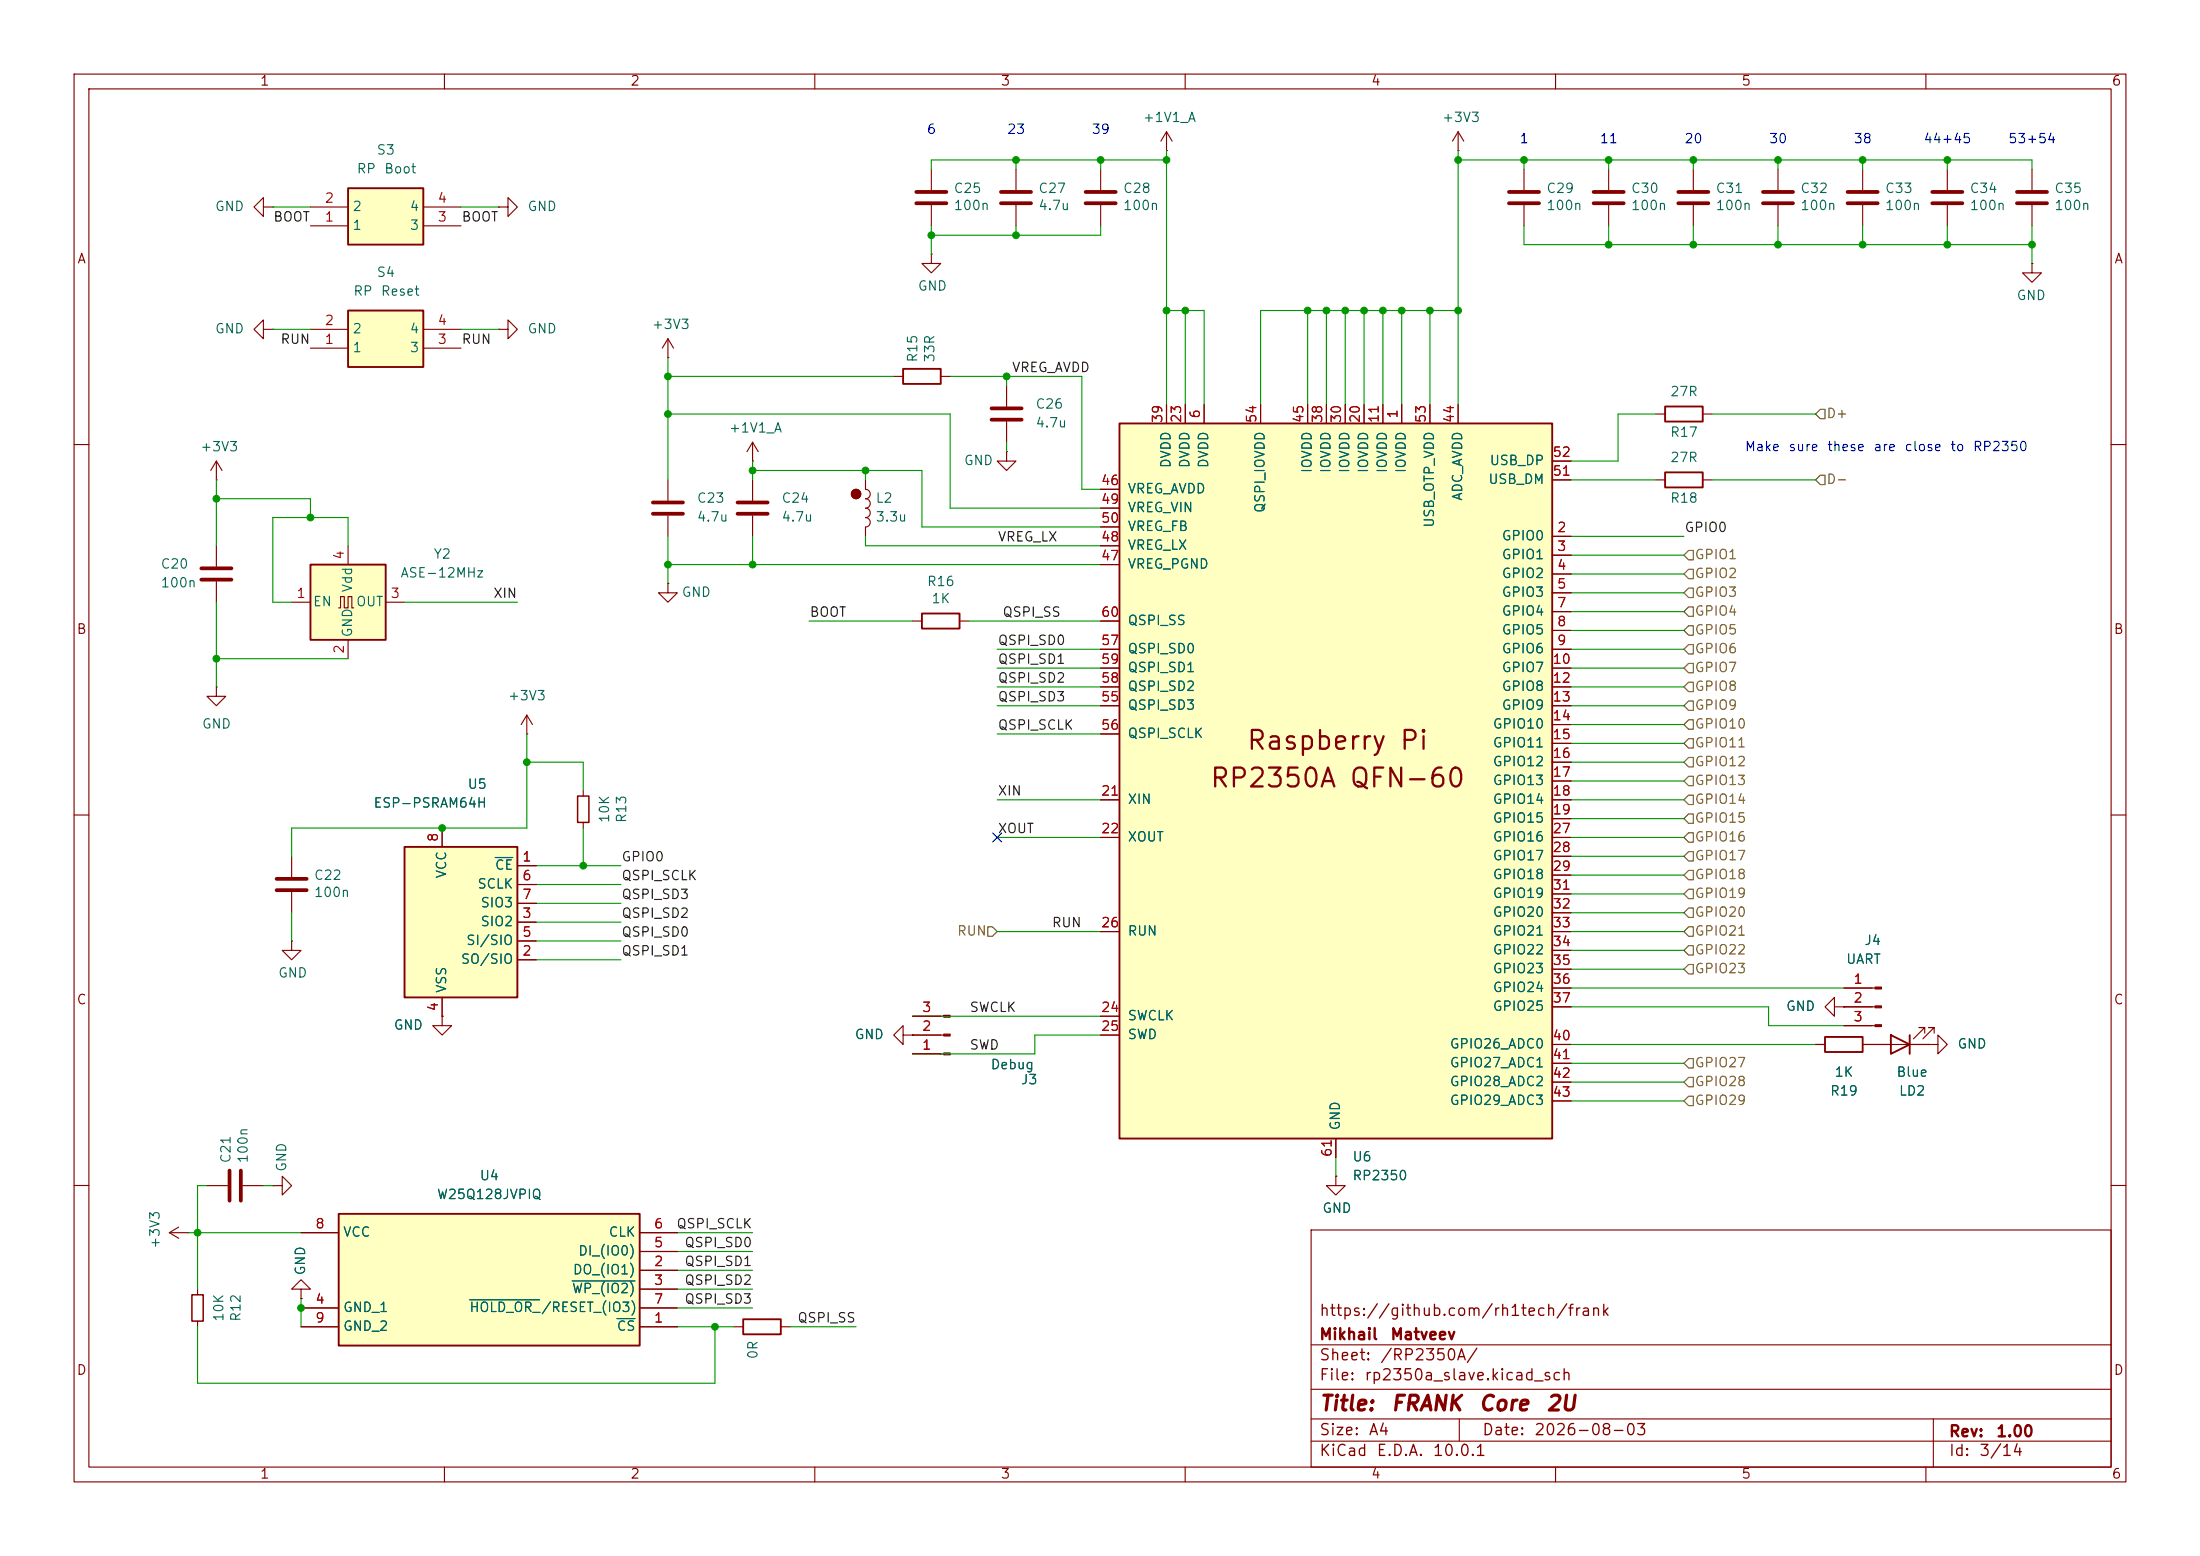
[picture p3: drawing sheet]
<svg xmlns="http://www.w3.org/2000/svg" width="297mm" height="210mm" viewBox="0 0 297 210" stroke-linecap="round" stroke-linejoin="round" font-family="sans-serif">
<g fill="none" stroke="#840000" stroke-width=".15">
<path d="M10 10h277v190h-277zM12 12h273v186h-273zM60 10v2M110 10v2M160 10v2M210 10v2M260 10v2M10 60h2M285 60h2M10 110h2M285 110h2M10 160h2"/>
<path d="M177 166h108v32h-108zM285 160h2M60 198v2M110 198v2M160 198v2M177 194.5h108M177 191.5h108M177 187.5h108M177 181.5h108M197 191.5v3M210 198v2M260 198v2"/>
<path d="M261 191.5v6.5"/>
</g>
<circle cx="115.6" cy="66.7" r=".63" fill="#840000" stroke="#840000" stroke-width=".14"/>
<path d="M151.1 57.2h58.4v96.5h-58.4z" fill="#ffffc2"/>
<path d="M151.1 57.2h58.4v96.5h-58.4z" fill="none" stroke="#840000" stroke-width=".25"/>
<g fill="none" stroke="#840000" stroke-width=".15">
<path d="M157.5 54.6v2.6M160 54.6v2.6M162.6 54.6v2.6M170.2 54.6v2.6M176.5 54.6v2.6M179.1 54.6v2.6M181.6 54.6v2.6M184.1 54.6v2.6M186.7 54.6v2.6M189.2 54.6v2.6M193 54.6v2.6M196.8 54.6v2.6"/>
<path d="M135.9 61v1.2h1.3l-1.3 1.3-1.3-1.3h1.3M135.9 61h.1M148.6 66h2.5M148.6 76.2h2.5M148.6 73.7h2.5M148.6 68.6h2.5M148.6 71.1h2.5M209.5 72.4h2.6M209.5 74.9h2.6M209.5 77.5h2.6M209.5 64.8h2.6M209.5 62.2h2.6"/>
<path d="M148.6 87.6h2.5M148.6 90.2h2.5M148.6 92.7h2.5M148.6 95.3h2.5M148.6 99.1h2.5M148.6 83.8h2.5M209.5 80h2.6M209.5 82.6h2.6M209.5 85.1h2.6M209.5 87.6h2.6M209.5 90.2h2.6M209.5 92.7h2.6"/>
<path d="M209.5 95.3h2.6M209.5 97.8h2.6M148.6 108h2.5M148.6 113h2.5M209.5 100.3h2.6M209.5 102.9h2.6M209.5 105.4h2.6M209.5 108h2.6M209.5 110.5h2.6M209.5 113h2.6M209.5 115.6h2.6M209.5 118.1h2.6"/>
<path d="M148.6 137.2h2.5M148.6 139.7h2.5M148.6 125.7h2.5M209.5 125.7h2.6M209.5 120.7h2.6M209.5 123.2h2.6M209.5 128.3h2.6M209.5 130.8h2.6M209.5 133.4h2.6M209.5 135.9h2.6M180.3 153.7v2.5M209.5 141h2.6"/>
<path d="M209.5 143.5h2.6M209.5 146.1h2.6M209.5 148.6h2.6"/>
</g>
<path d="M47 41.9h10.1v7.6h-10.1z" fill="#ffffc2"/>
<path d="M47 41.9h10.1v7.6h-10.1z" fill="none" stroke="#840000" stroke-width=".25"/>
<path d="M41.9 47h5.1M41.9 44.5h5.1M57.1 47h5.1M57.1 44.5h5.1" fill="none" stroke="#840000" stroke-width=".15"/>
<path d="M47 25.4h10.1v7.6h-10.1z" fill="#ffffc2"/>
<path d="M47 25.4h10.1v7.6h-10.1zM121.9 49.8h5.1v2h-5.1zM246.4 140h5.1v2h-5.1zM255.3 139.7l2.5 1.3-2.5 1.2zM257.8 139.7v2.5" fill="none" stroke="#840000" stroke-width=".25"/>
<g fill="none" stroke="#840000" stroke-width=".15">
<path d="M157.5 17.8l-.8 1.3M157.5 17.8l.7 1.3M157.5 17.8v2.5M35.6 27.9v-1.2l-1.3 1.2 1.3 1.3v-1.3h1.2M36.8 27.9h.1M41.9 30.5h5.1M41.9 27.9h5.1M57.1 30.5h5.1M57.1 27.9h5.1M67.3 27.9h1.3v-1.2l1.2 1.2-1.2 1.3v-1.3M67.3 27.9h.1M125.7 34.3v1.3h1.3l-1.3 1.2-1.2-1.2h1.2"/>
<path d="M125.7 34.3h.1M125.7 22.9v2.8M125.7 27.7v2.8M137.2 22.9v2.8M137.2 27.7v2.8M148.6 22.9v2.8M148.6 27.7v2.8M157.5 20.3h.1M217.2 22.9v2.8M217.2 27.7v2.8M228.6 22.9v2.8M228.6 27.7v2.8"/>
<path d="M240 22.9v2.8M240 27.7v2.8M251.5 22.9v2.8M251.5 27.7v2.8M262.9 22.9v2.8M262.9 27.7v2.8M274.3 35.6v1.2h-1.3l1.3 1.3 1.3-1.3h-1.3M274.3 35.6h.1M274.3 22.9v2.8M274.3 27.7v2.8M67.3 44.5h1.3v-1.3l1.2 1.3-1.2 1.2v-1.2M67.3 44.5h.1"/>
<path d="M90.2 48.3h.1M90.2 45.7l-.8 1.3M90.2 45.7l.7 1.3M90.2 45.7v2.6M120.6 50.8h1.3M127 50.8h1.3M29.2 64.8h.1M29.2 62.2v2.6M29.2 73.7v2.8M29.2 78.5v2.8M29.2 62.2l-.8 1.3M29.2 62.2l.8 1.3"/>
<path d="M29.2 92.7v1.3h1.3l-1.3 1.3-1.3-1.3h1.3M29.2 92.7h.1M71.1 99.1h.1M71.1 96.5l-.7 1.3M71.1 96.5l.8 1.3M71.1 96.5v2.6M121.9 139.7v-1.3l-1.3 1.3 1.3 1.3v-1.3h1.3M123.2 139.7h.1M123.2 139.7h4.2M123.2 137.2h4.2M247.6 135.9v1.3l-1.2-1.3 1.2-1.3v1.3h1.3M248.9 135.9h.1"/>
<path d="M248.9 133.4h4.2M248.9 135.9h4.2M248.9 138.4h4.2M259.8 139.4v-.7h-.7h.7l-1.5 1.5M261.1 139.4v-.7h-.8h.8l-1.5 1.5M123.2 142.2h4.2M245.1 141h1.3M251.5 141h8.8M260.3 141h1.3v-1.3l1.3 1.3-1.3 1.2v-1.2M260.3 141h.1M27.9 160h2.8M32.8 160h2.8"/>
<path d="M36.8 160h1.3v-1.2l1.3 1.2-1.3 1.3v-1.3M36.8 160h.1"/>
</g>
<g fill="none" stroke="#840000" stroke-width=".51">
<path d="M123.7 25.9h4.1M123.7 27.4h4.1M135.1 25.9h4.1M135.1 27.4h4.1M146.6 25.9h4M146.6 27.4h4M215.1 25.9h4.1M215.1 27.4h4.1M226.6 25.9h4M226.6 27.4h4M238 25.9h4.1M238 27.4h4.1"/>
<path d="M249.4 25.9h4.1M249.4 27.4h4.1M260.9 25.9h4M260.9 27.4h4M272.3 25.9h4.1M272.3 27.4h4.1M27.2 76.7h4M27.2 78.2h4M31 158v4.1M32.5 158v4.1"/>
</g>
<g fill="#840000" stroke="#840000" stroke-width=".15">
<path d="M253.1 133.2h.9v.3h-.9z"/>
<path d="M253.1 135.8h.9v.2h-.9z"/>
<path d="M253.1 138.3h.9v.3h-.9z"/>
<path d="M127.4 142.1h.9v.3h-.9z"/>
<path d="M127.4 139.6h.9v.2h-.9z"/>
<path d="M127.4 137h.9v.3h-.9z"/>
</g>
<path d="M41.9 76.2h10.2v10.2h-10.2z" fill="#ffffc2"/>
<path d="M41.9 76.2h10.2v10.2h-10.2z" fill="none" stroke="#840000" stroke-width=".25"/>
<path d="M47 73.7v2.5M39.4 81.3h2.5M45.7 82h.3v-1.5h.5v1.5h.5v-1.5h.5v1.5h.3M47 86.4v2.5M52.1 81.3h2.5M78.7 106.7v.7M78.7 111v.8M180.3 158.8v1.2h1.3l-1.3 1.3-1.2-1.3h1.2M180.3 158.8h.1" fill="none" stroke="#840000" stroke-width=".15"/>
<path d="M78 107.4h1.5v3.6h-1.5z" fill="none" stroke="#840000" stroke-width=".2"/>
<path d="M54.6 114.3h15.2v20.3h-15.2z" fill="#ffffc2"/>
<path d="M224.8 54.9h5.1v2h-5.1zM224.8 63.8h5.1v2h-5.1zM54.6 114.3h15.2v20.3h-15.2zM100.3 178.1h5.1v2h-5.1z" fill="none" stroke="#840000" stroke-width=".25"/>
<g fill="none" stroke="#840000" stroke-width=".15">
<path d="M196.8 17.8l-.7 1.3M196.8 17.8l.8 1.3M196.8 17.8v2.5M196.8 20.3h.1M205.7 22.9v2.8M205.7 27.7v2.8M101.6 59.7l-.8 1.3M101.6 59.7l.8 1.3M101.6 59.7v2.5M223.5 55.9h1.3M229.9 55.9h1.2M90.2 64.8v2.8"/>
<path d="M90.2 69.6v2.8M101.6 62.2h.1M223.5 64.8h1.3M229.9 64.8h1.2M39.4 115.6v2.8M59.7 111.8v2.5M69.8 116.8h2.6M69.8 119.4h2.6M39.4 127v1.3h1.2l-1.2 1.2-1.3-1.2h1.3M39.4 127h.1M39.4 120.4v2.8M59.7 134.6v2.6"/>
<path d="M69.8 129.5h2.6M69.8 124.5h2.6M69.8 127h2.6M69.8 121.9h2.6M22.9 166.4l1.2 .7M22.9 166.4h2.5M24.1 165.6l-1.2 .8M25.4 166.4h.1M26.7 174v.8M26.7 178.3v.8M99.1 179.1h1.2M105.4 179.1h1.3"/>
</g>
<path d="M66.8 115.7h2.4" fill="none" stroke="#006464" stroke-width=".15"/>
<path d="M203.7 25.9h4.1M203.7 27.4h4.1M88.1 67.8h4.1M88.1 69.3h4.1M37.3 118.6h4.1M37.3 120.1h4.1" fill="none" stroke="#840000" stroke-width=".51"/>
<path d="M25.9 174.8h1.5v3.5h-1.5z" fill="none" stroke="#840000" stroke-width=".2"/>
<path d="M45.7 163.8h40.7v17.8h-40.7z" fill="#ffffc2"/>
<path d="M124.5 82.8h5v2h-5zM45.7 163.8h40.7v17.8h-40.7z" fill="none" stroke="#840000" stroke-width=".25"/>
<g fill="none" stroke="#840000" stroke-width=".15">
<path d="M35.6 44.5v-1.3l-1.3 1.3 1.3 1.2v-1.2h1.2M36.8 44.5h.1M135.9 52.1v2.8M135.9 56.9v2.8M157.5 54.6v2.6M160 54.6v2.6M162.6 54.6v2.6M170.2 54.6v2.6M176.5 54.6v2.6M179.1 54.6v2.6M181.6 54.6v2.6M184.1 54.6v2.6"/>
<path d="M186.7 54.6v2.6M189.2 54.6v2.6M193 54.6v2.6M196.8 54.6v2.6M90.2 78.7v1.3h-1.3l1.3 1.3 1.2-1.3h-1.2M90.2 78.7h.1M101.6 64.8v2.8M101.6 69.6v2.8M116.8 64.8v1.2a.64 .64 0 0 1 .7 .7 .64 .64 0 0 1-.7 .6M116.8 67.3a.64 .64 0 0 1 .7 .6 .64 .64 0 0 1-.7 .7 .64 .64 0 0 1 .7 .6 .64 .64 0 0 1-.7 .7 .64 .64 0 0 1 .7 .6 .64 .64 0 0 1-.7 .6M116.8 71.1v1.3M148.6 66h2.5"/>
<path d="M148.6 76.2h2.5M148.6 73.7h2.5M148.6 68.6h2.5M148.6 71.1h2.5M209.5 72.4h2.6M209.5 74.9h2.6M209.5 77.5h2.6M209.5 64.8h2.6M209.5 62.2h2.6M123.2 83.8h1.3M129.5 83.8h1.3M148.6 83.8h2.5"/>
<path d="M148.6 87.6h2.5M148.6 90.2h2.5M148.6 92.7h2.5M148.6 95.3h2.5M148.6 99.1h2.5M209.5 80h2.6M209.5 82.6h2.6M209.5 85.1h2.6M209.5 87.6h2.6M209.5 90.2h2.6M209.5 92.7h2.6M209.5 95.3h2.6"/>
<path d="M209.5 97.8h2.6M59.7 111.8v2.5M69.8 116.8h2.6M69.8 119.4h2.6M148.6 108h2.5M148.6 113h2.5M209.5 100.3h2.6M209.5 102.9h2.6M209.5 105.4h2.6M209.5 108h2.6M209.5 110.5h2.6M209.5 113h2.6"/>
<path d="M209.5 115.6h2.6M209.5 118.1h2.6M59.7 137.2v1.2h1.3l-1.3 1.3-1.3-1.3h1.3M59.7 137.2h.1M59.7 134.6v2.6M69.8 129.5h2.6M69.8 124.5h2.6M69.8 127h2.6M69.8 121.9h2.6M123.2 139.7h.1M123.2 137.2h3.8M123.2 139.7h3.8"/>
<path d="M148.6 137.2h2.5M148.6 139.7h2.5M148.6 125.7h2.5M209.5 133.4h2.6M209.5 135.9h2.6M209.5 125.7h2.6M209.5 120.7h2.6M209.5 123.2h2.6M209.5 128.3h2.6M209.5 130.8h2.6M248.9 135.9h.1M248.9 133.4h3.8"/>
<path d="M248.9 135.9h3.8M248.9 138.4h3.8M123.2 142.2h3.8M180.3 158.8h.1M180.3 153.7v2.5M209.5 141h2.6M209.5 143.5h2.6M209.5 146.1h2.6M209.5 148.6h2.6M245.1 141h1.3M251.5 141h3.8M257.8 141h2.5"/>
<path d="M260.3 141h.1M40.6 174h1.3l-1.3-1.3-1.2 1.3h1.2v1.3M40.6 175.3h.1M40.6 179.1h5.1M40.6 176.5h5.1M40.6 166.4h5.1M86.4 179.1h5M86.4 171.5h5M86.4 174h5M86.4 176.5h5M86.4 168.9h5M86.4 166.4h5"/>
<circle cx="115.6" cy="66.7" r=".63"/>
</g>
<path d="M66.8 115.7h2.4M63.4 175.4h9.4M77.2 172.9h8.5M83.3 178h2.4" fill="none" stroke="#006464" stroke-width=".15"/>
<path d="M133.9 55.1h4M133.9 56.6h4M99.6 67.8h4M99.6 69.3h4" fill="none" stroke="#840000" stroke-width=".51"/>
<g fill="none" stroke="#725600" stroke-width=".15">
<path d="M245.7 55.2h.7v1.3h-.7l-.6-.6zM227.3 77.5l.7-.7h.6v1.3h-.6zM228 74.3h.6v1.3h-.6l-.7-.7zM228 79.4h.6v1.2h-.6l-.7-.6zM245.7 64.1h.7v1.3h-.7l-.6-.6zM227.3 85.1l.7-.6h.6v1.2h-.6zM227.3 95.3l.7-.7h.6v1.3h-.6zM228 87h.6v1.3h-.6l-.7-.7zM228 81.9h.6v1.3h-.6l-.7-.6zM228 92.1h.6v1.2h-.6l-.7-.6zM228 89.5h.6v1.3h-.6l-.7-.6zM228 97.2h.6v1.2h-.6l-.7-.6z"/>
<path d="M227.3 113l.7-.6h.6v1.3h-.6zM227.3 108l.7-.7h.6v1.3h-.6zM227.3 100.3l.7-.6h.6v1.3h-.6zM228 114.9h.6v1.3h-.6l-.7-.6zM228 109.9h.6v1.2h-.6l-.7-.6zM228 117.5h.6v1.2h-.6l-.7-.6zM228 104.8h.6v1.2h-.6l-.7-.6zM228 102.2h.6v1.3h-.6l-.7-.6zM133.3 125.1h.7l.6 .6-.6 .7h-.7zM227.3 123.2l.7-.6h.6v1.2h-.6zM228 120h.6v1.3h-.6l-.7-.6zM228 125.1h.6v1.3h-.6l-.7-.7z"/>
<path d="M228 127.6h.6v1.3h-.6l-.7-.6zM228 130.2h.6v1.2h-.6l-.7-.6zM227.3 146.1l.7-.7h.6v1.3h-.6zM227.3 143.5l.7-.6h.6v1.2h-.6zM228 148h.6v1.2h-.6l-.7-.6z"/>
</g>
<g fill="none" stroke="#009600" stroke-width=".15">
<path d="M36.8 27.9h5.1M62.2 27.9h5.1M125.7 30.5v3.8M137.2 21.6v1.3M137.2 30.5v1.3M148.6 21.6v1.3M148.6 30.5v1.3h-22.9M157.5 21.6h-31.8v1.3M157.5 20.3v34.3M196.8 21.6h77.5v1.3M196.8 20.3v34.3M205.7 30.5v2.5h68.6"/>
<path d="M205.7 21.6v1.3M217.2 21.6v1.3M217.2 30.5v2.5M228.6 21.6v1.3M228.6 30.5v2.5M240 21.6v1.3M240 30.5v2.5M251.5 21.6v1.3M251.5 30.5v2.5M262.9 21.6v1.3M262.9 30.5v2.5M274.3 30.5v5.1"/>
<path d="M36.8 44.5h5.1M62.2 44.5h5.1M90.2 55.9h38.1v12.7h20.3M90.2 50.8h30.4M90.2 48.3v16.5M128.3 50.8h17.7v15.2h2.6M135.9 50.8v1.3M135.9 59.7v1.3M157.5 41.9h5.1v12.7M160 41.9v12.7M176.5 41.9v12.7M179.1 41.9v12.7"/>
<path d="M181.6 41.9v12.7M184.1 41.9v12.7M186.7 41.9v12.7M189.2 41.9v12.7M193 41.9v12.7M196.8 41.9h-26.6v12.7M223.5 55.9h-5.1v6.3h-6.3M231.1 55.9h14M29.2 64.8v8.9M29.2 67.3h12.7v2.6M47 73.7v-3.8h-10.2v11.4h2.6M90.2 72.4v6.3"/>
<path d="M90.2 76.2h58.4M101.6 62.2v2.6M101.6 72.4v3.8M101.6 63.5h22.9v7.6h24.1M116.8 63.5v1.3M116.8 72.4v1.3h31.8M212.1 64.8h11.4M212.1 77.5h15.2M212.1 74.9h15.2M212.1 72.4h15.2M231.1 64.8h14M29.2 81.3v11.4"/>
<path d="M29.2 88.9h17.8M54.6 81.3h15.2M71.1 99.1v12.7h-31.7v3.8M109.2 83.8h14M130.8 83.8h17.8M134.6 95.3h14M134.6 90.2h14M134.6 92.7h14M134.6 87.6h14M134.6 99.1h14M212.1 97.8h15.2M212.1 95.3h15.2"/>
<path d="M212.1 90.2h15.2M212.1 92.7h15.2M212.1 85.1h15.2M212.1 87.6h15.2M212.1 82.6h15.2M212.1 80h15.2M71.1 102.9h7.6v3.8M72.4 116.8h11.4M72.4 119.4h11.4M78.7 111.8v5M134.6 108h14M134.6 113h14"/>
<path d="M212.1 100.3h15.2M212.1 105.4h15.2M212.1 108h15.2M212.1 102.9h15.2M212.1 110.5h15.2M212.1 113h15.2M212.1 115.6h15.2M212.1 118.1h15.2M39.4 123.2v3.8M72.4 121.9h11.4M72.4 124.5h11.4M72.4 129.5h11.4"/>
<path d="M72.4 127h11.4M123.2 137.2h25.4M134.6 125.7h14M148.6 139.7h-8.9v2.5h-16.5M212.1 135.9h26.7v2.5h10.1M212.1 123.2h15.2M212.1 120.7h15.2M212.1 125.7h15.2M212.1 128.3h15.2M212.1 133.4h36.8M212.1 130.8h15.2M180.3 156.2v2.6"/>
<path d="M212.1 141h33M212.1 146.1h15.2M212.1 148.6h15.2M212.1 143.5h15.2M25.4 166.4h15.2M26.7 179.1v7.6h69.8v-7.6M27.9 160h-1.2v14M35.6 160h1.2M40.6 175.3v3.8M91.4 179.1h7.7M91.4 166.4h10.2M91.4 168.9h10.2"/>
<path d="M91.4 174h10.2M91.4 176.5h10.2M91.4 171.5h10.2M106.7 179.1h8.9"/>
</g>
<path d="M134 112.4l1.2 1.2M135.2 112.4l-1.2 1.2" fill="none" stroke="#000084" stroke-width=".15"/>
<g fill="#009600" stroke="#009600" stroke-width=".14">
<circle cx="251.5" cy="21.6" r=".46"/>
<circle cx="262.9" cy="21.6" r=".46"/>
<circle cx="240" cy="21.6" r=".46"/>
<circle cx="240" cy="33" r=".46"/>
<circle cx="262.9" cy="33" r=".46"/>
<circle cx="251.5" cy="33" r=".46"/>
<circle cx="274.3" cy="33" r=".46"/>
<circle cx="181.6" cy="41.9" r=".46"/>
<circle cx="176.5" cy="41.9" r=".46"/>
<circle cx="184.1" cy="41.9" r=".46"/>
<circle cx="186.7" cy="41.9" r=".46"/>
<circle cx="179.1" cy="41.9" r=".46"/>
<circle cx="196.8" cy="41.9" r=".46"/>
<circle cx="189.2" cy="41.9" r=".46"/>
<circle cx="193" cy="41.9" r=".46"/>
<circle cx="196.8" cy="21.6" r=".46"/>
<circle cx="217.2" cy="21.6" r=".46"/>
<circle cx="205.7" cy="21.6" r=".46"/>
<circle cx="228.6" cy="21.6" r=".46"/>
<circle cx="217.2" cy="33" r=".46"/>
<circle cx="228.6" cy="33" r=".46"/>
<circle cx="148.6" cy="21.6" r=".46"/>
<circle cx="137.2" cy="21.6" r=".46"/>
<circle cx="160" cy="41.9" r=".46"/>
<circle cx="135.9" cy="50.8" r=".46"/>
<circle cx="90.2" cy="50.8" r=".46"/>
<circle cx="90.2" cy="55.9" r=".46"/>
<circle cx="137.2" cy="31.8" r=".46"/>
<circle cx="125.7" cy="31.8" r=".46"/>
<circle cx="157.5" cy="41.9" r=".46"/>
<circle cx="157.5" cy="21.6" r=".46"/>
<circle cx="71.1" cy="102.9" r=".46"/>
<circle cx="29.2" cy="88.9" r=".46"/>
<circle cx="78.7" cy="116.8" r=".46"/>
<circle cx="59.7" cy="111.8" r=".46"/>
<circle cx="101.6" cy="63.5" r=".46"/>
<circle cx="101.6" cy="76.2" r=".46"/>
<circle cx="116.8" cy="63.5" r=".46"/>
<circle cx="90.2" cy="76.2" r=".46"/>
<circle cx="40.6" cy="176.5" r=".46"/>
<circle cx="96.5" cy="179.1" r=".46"/>
<circle cx="26.7" cy="166.4" r=".46"/>
<circle cx="41.9" cy="69.9" r=".46"/>
<circle cx="29.2" cy="67.3" r=".46"/>
</g>
<g font-size="2.5" fill="#840000">
<text x="168.1" y="101.8">Raspberry Pi</text>
<text x="163.2" y="106.9">RP2350A QFN-60</text>
</g>
<g font-size="2" fill="#840000">
<text x="178" y="190.9">Title:</text>
<text x="187.7" y="190.9">FRANK</text>
<text x="199.5" y="190.9">Core</text>
<text x="208.6" y="190.9">2U</text>
</g>
<g font-size="1.5" fill="#840000">
<text x="178" y="178">https://github.com/rh1tech/frank</text>
<text x="178" y="184">Sheet:</text>
<text x="178" y="181.2">Mikhail</text>
<text x="186.2" y="184">/RP2350A/</text>
<text x="187.6" y="181.2">Matveev</text>
<text x="178" y="186.7">File:</text>
<text x="184.1" y="186.7">rp2350a_slave.kicad_sch</text>
<text x="178" y="196.9">KiCad</text>
<text x="178" y="194.1">Size:</text>
<text x="184.7" y="194.1">A4</text>
<text x="185.7" y="196.9">E.D.A.</text>
<text x="193.3" y="196.9">10.0.1</text>
<text x="200" y="194.1">Date:</text>
<text x="207" y="194.1">2026-08-03</text>
<text x="263" y="194.3">Rev:</text>
<text x="263" y="196.9">Id:</text>
<text x="267.1" y="196.9">3/14</text>
<text x="269.4" y="194.3">1.00</text>
</g>
<g font-size="1.3" fill="#840000">
<text x="35" y="11.9">1</text>
<text x="85" y="11.9">2</text>
<text x="135" y="11.9">3</text>
<text x="185" y="11.9">4</text>
<text x="235" y="11.9">5</text>
<text x="285" y="11.9">6</text>
<text x="10.3" y="35.9">A</text>
<text x="285.3" y="35.9">A</text>
<text x="10.3" y="85.9">B</text>
<text x="285.3" y="85.9">B</text>
<text x="10.3" y="135.9">C</text>
<text x="285.3" y="135.9">C</text>
<text x="10.3" y="185.9">D</text>
<text x="285.3" y="185.9">D</text>
<text x="35" y="199.9">1</text>
<text x="85" y="199.9">2</text>
<text x="135" y="199.9">3</text>
<text x="185" y="199.9">4</text>
<text x="235" y="199.9">5</text>
<text x="285" y="199.9">6</text>
</g>
<g font-size="1.3" fill="#006464">
<text x="154.2" y="16.8">+1V1_A</text>
<text x="194.6" y="16.8">+3V3</text>
<text x="48.1" y="23.7">RP</text>
<text x="50.8" y="21.2">S3</text>
<text x="51.8" y="23.7">Boot</text>
<text x="28.9" y="28.8">GND</text>
<text x="47.5" y="28.8">2</text>
<text x="55.2" y="28.8">4</text>
<text x="71.1" y="28.8">GND</text>
<text x="128.7" y="28.7">100n</text>
<text x="128.7" y="26.4">C25</text>
<text x="140.1" y="26.4">C27</text>
<text x="140.1" y="28.7">4.7u</text>
<text x="151.5" y="28.7">100n</text>
<text x="151.5" y="26.4">C28</text>
<text x="208.7" y="28.7">100n</text>
<text x="208.7" y="26.4">C29</text>
<text x="220.1" y="28.7">100n</text>
<text x="220.1" y="26.4">C30</text>
<text x="231.5" y="28.7">100n</text>
<text x="231.5" y="26.4">C31</text>
<text x="243" y="28.7">100n</text>
<text x="243" y="26.4">C32</text>
<text x="254.4" y="28.7">100n</text>
<text x="254.4" y="26.4">C33</text>
<text x="265.8" y="28.7">100n</text>
<text x="265.8" y="26.4">C34</text>
<text x="277.3" y="28.7">100n</text>
<text x="277.3" y="26.4">C35</text>
<text x="47.5" y="31.3">1</text>
<text x="55.2" y="31.3">3</text>
<text x="47.6" y="40.2">RP</text>
<text x="50.8" y="37.7">S4</text>
<text x="51.3" y="40.2">Reset</text>
<text x="123.8" y="39.5">GND</text>
<text x="272.2" y="40.8">GND</text>
<text x="28.9" y="45.3">GND</text>
<text x="47.5" y="47.9">1</text>
<text x="47.5" y="45.3">2</text>
<text x="55.2" y="47.9">3</text>
<text x="55.2" y="45.3">4</text>
<text x="71.1" y="45.3">GND</text>
<text x="87.9" y="44.7">+3V3</text>
<text x="124.2" y="49" transform="rotate(-90 124.2 49)">R15</text>
<text x="126.5" y="49" transform="rotate(-90 126.5 49)">33R</text>
<text x="225.4" y="53.8">27R</text>
<text x="98.3" y="58.7">+1V1_A</text>
<text x="139.7" y="55.5">C26</text>
<text x="139.7" y="58">4.7u</text>
<text x="225.4" y="59.3">R17</text>
<text x="26.9" y="61.2">+3V3</text>
<text x="130" y="63.1">GND</text>
<text x="158.3" y="63.3" transform="rotate(-90 158.3 63.3)">DVDD</text>
<text x="160.9" y="63.3" transform="rotate(-90 160.9 63.3)">DVDD</text>
<text x="163.4" y="63.3" transform="rotate(-90 163.4 63.3)">DVDD</text>
<text x="177.4" y="63.9" transform="rotate(-90 177.4 63.9)">IOVDD</text>
<text x="179.9" y="63.9" transform="rotate(-90 179.9 63.9)">IOVDD</text>
<text x="182.5" y="63.9" transform="rotate(-90 182.5 63.9)">IOVDD</text>
<text x="185" y="63.9" transform="rotate(-90 185 63.9)">IOVDD</text>
<text x="187.6" y="63.9" transform="rotate(-90 187.6 63.9)">IOVDD</text>
<text x="190.1" y="63.9" transform="rotate(-90 190.1 63.9)">IOVDD</text>
<text x="200.8" y="65.6">USB_DM</text>
<text x="201" y="63.1">USB_DP</text>
<text x="225.4" y="62.7">27R</text>
<text x="94" y="68.2">C23</text>
<text x="94" y="70.7">4.7u</text>
<text x="105.4" y="68.2">C24</text>
<text x="105.4" y="70.7">4.7u</text>
<text x="118.1" y="68.2">L2</text>
<text x="118.1" y="70.7">3.3u</text>
<text x="152.1" y="66.9">VREG_AVDD</text>
<text x="152.1" y="69.4">VREG_VIN</text>
<text x="152.1" y="72">VREG_FB</text>
<text x="171" y="69.3" transform="rotate(-90 171 69.3)">QSPI_IOVDD</text>
<text x="193.9" y="71.3" transform="rotate(-90 193.9 71.3)">USB_OTP_VDD</text>
<text x="197.7" y="67.7" transform="rotate(-90 197.7 67.7)">ADC_AVDD</text>
<text x="225.4" y="68.2">R18</text>
<text x="21.6" y="77.1">C20</text>
<text x="58.4" y="75.7">Y2</text>
<text x="152.1" y="77.1">VREG_PGND</text>
<text x="152.1" y="74.5">VREG_LX</text>
<text x="202.6" y="73.3">GPIO0</text>
<text x="202.6" y="75.8">GPIO1</text>
<text x="21.6" y="79.6">100n</text>
<text x="42.2" y="82.1">EN</text>
<text x="47.9" y="80" transform="rotate(-90 47.9 80)">Vdd</text>
<text x="48" y="82.1">OUT</text>
<text x="54" y="78.3">ASE-12MHz</text>
<text x="91.9" y="80.9">GND</text>
<text x="125.1" y="79.4">R16</text>
<text x="125.7" y="81.7">1K</text>
<text x="202.6" y="78.3">GPIO2</text>
<text x="202.6" y="80.9">GPIO3</text>
<text x="202.6" y="83.4">GPIO4</text>
<text x="47.9" y="86.1" transform="rotate(-90 47.9 86.1)">GND</text>
<text x="152.1" y="88.5">QSPI_SD0</text>
<text x="152.1" y="84.7">QSPI_SS</text>
<text x="202.6" y="86">GPIO5</text>
<text x="202.6" y="88.5">GPIO6</text>
<text x="68.5" y="94.8">+3V3</text>
<text x="152.1" y="93.6">QSPI_SD2</text>
<text x="152.1" y="91">QSPI_SD1</text>
<text x="202.6" y="91">GPIO7</text>
<text x="202.6" y="93.6">GPIO8</text>
<text x="27.2" y="98.7">GND</text>
<text x="152.1" y="96.1">QSPI_SD3</text>
<text x="152.1" y="99.9">QSPI_SCLK</text>
<text x="201.4" y="98.7">GPIO10</text>
<text x="201.4" y="101.2">GPIO11</text>
<text x="202.6" y="96.1">GPIO9</text>
<text x="63" y="106.8">U5</text>
<text x="201.4" y="103.7">GPIO12</text>
<text x="201.4" y="106.3">GPIO13</text>
<text x="50.3" y="109.3">ESP-PSRAM64H</text>
<text x="82.5" y="111.2" transform="rotate(-90 82.5 111.2)">10K</text>
<text x="84.9" y="111.2" transform="rotate(-90 84.9 111.2)">R13</text>
<text x="152.1" y="108.8">XIN</text>
<text x="152.1" y="113.9">XOUT</text>
<text x="201.4" y="108.8">GPIO14</text>
<text x="201.4" y="111.4">GPIO15</text>
<text x="201.4" y="113.9">GPIO16</text>
<text x="42.3" y="119.1">C22</text>
<text x="60.6" y="118.6" transform="rotate(-90 60.6 118.6)">VCC</text>
<text x="66.7" y="117.7">CE</text>
<text x="201.4" y="116.4">GPIO17</text>
<text x="201.4" y="119">GPIO18</text>
<text x="42.3" y="121.4">100n</text>
<text x="64.4" y="120.2">SCLK</text>
<text x="64.8" y="125.3">SIO2</text>
<text x="64.8" y="122.8">SIO3</text>
<text x="201.4" y="121.5">GPIO19</text>
<text x="201.4" y="124.1">GPIO20</text>
<text x="62.1" y="130.4">SO/SIO</text>
<text x="62.8" y="127.9">SI/SIO</text>
<text x="152.1" y="126.6">RUN</text>
<text x="201.4" y="126.6">GPIO21</text>
<text x="201.4" y="129.1">GPIO22</text>
<text x="201.4" y="131.7">GPIO23</text>
<text x="249.1" y="130.4">UART</text>
<text x="251.6" y="127.9">J4</text>
<text x="37.5" y="132.3">GND</text>
<text x="60.6" y="134.1" transform="rotate(-90 60.6 134.1)">VSS</text>
<text x="201.4" y="134.2">GPIO24</text>
<text x="201.4" y="136.8">GPIO25</text>
<text x="241" y="136.8">GND</text>
<text x="53.1" y="139.3">GND</text>
<text x="115.3" y="140.6">GND</text>
<text x="152.1" y="138">SWCLK</text>
<text x="152.1" y="140.6">SWD</text>
<text x="195.6" y="141.8">GPIO26_ADC0</text>
<text x="264.2" y="141.8">GND</text>
<text x="133.6" y="144.6">Debug</text>
<text x="137.7" y="146.7">J3</text>
<text x="195.6" y="144.4">GPIO27_ADC1</text>
<text x="195.6" y="146.9">GPIO28_ADC2</text>
<text x="195.6" y="149.5">GPIO29_ADC3</text>
<text x="247" y="148.2">R19</text>
<text x="247.6" y="145.6">1K</text>
<text x="255.9" y="145.6">Blue</text>
<text x="256.3" y="148.2">LD2</text>
<text x="181.2" y="152.7" transform="rotate(-90 181.2 152.7)">GND</text>
<text x="31.4" y="157.1" transform="rotate(-90 31.4 157.1)">C21</text>
<text x="33.8" y="157.1" transform="rotate(-90 33.8 157.1)">100n</text>
<text x="39" y="158.2" transform="rotate(-90 39 158.2)">GND</text>
<text x="64.7" y="159.6">U4</text>
<text x="182.5" y="157.1">U6</text>
<text x="182.5" y="159.6">RP2350</text>
<text x="46.2" y="167.2">VCC</text>
<text x="58.9" y="162.2">W25Q128JVPIQ</text>
<text x="82.1" y="167.2">CLK</text>
<text x="178.4" y="164">GND</text>
<text x="21.9" y="168.6" transform="rotate(-90 21.9 168.6)">+3V3</text>
<text x="41.5" y="172.2" transform="rotate(-90 41.5 172.2)">GND</text>
<text x="77.2" y="172.3">DO_(IO1)</text>
<text x="78" y="169.8">DI_(IO0)</text>
<text x="30.5" y="178.5" transform="rotate(-90 30.5 178.5)">10K</text>
<text x="32.8" y="178.5" transform="rotate(-90 32.8 178.5)">R12</text>
<text x="46.2" y="177.4">GND_1</text>
<text x="46.2" y="179.9">GND_2</text>
<text x="63.3" y="177.4">HOLD_OR_/RESET_(IO3)</text>
<text x="77.1" y="174.9">WP_(IO2)</text>
<text x="83.2" y="179.9">CS</text>
<text x="102.6" y="183.5" transform="rotate(-90 102.6 183.5)">0R</text>
</g>
<g font-size="1.3" fill="#0000c2">
<text x="125" y="18.4">6</text>
<text x="135.8" y="18.4">23</text>
<text x="147.3" y="18.4">39</text>
<text x="205" y="19.7">1</text>
<text x="215.9" y="19.7">11</text>
<text x="227.3" y="19.7">20</text>
<text x="238.7" y="19.7">30</text>
<text x="250.1" y="19.7">38</text>
<text x="259.6" y="19.7">44+45</text>
<text x="271" y="19.7">53+54</text>
<text x="235.5" y="61.2">Make</text>
<text x="241.3" y="61.2">sure</text>
<text x="246.6" y="61.2">these</text>
<text x="252.8" y="61.2">are</text>
<text x="257" y="61.2">close</text>
<text x="263.2" y="61.2">to</text>
<text x="266.2" y="61.2">RP2350</text>
</g>
<g font-size="1.3" fill="#a90000">
<text x="43.7" y="27.7">2</text>
<text x="59" y="27.7">4</text>
<text x="43.7" y="30.2">1</text>
<text x="59" y="30.2">3</text>
<text x="43.7" y="46.7">1</text>
<text x="43.7" y="44.2">2</text>
<text x="59" y="46.7">3</text>
<text x="59" y="44.2">4</text>
<text x="157.2" y="57.2" transform="rotate(-90 157.2 57.2)">39</text>
<text x="159.8" y="57.2" transform="rotate(-90 159.8 57.2)">23</text>
<text x="162.3" y="56.6" transform="rotate(-90 162.3 56.6)">6</text>
<text x="169.9" y="57.2" transform="rotate(-90 169.9 57.2)">54</text>
<text x="176.3" y="57.2" transform="rotate(-90 176.3 57.2)">45</text>
<text x="178.8" y="57.2" transform="rotate(-90 178.8 57.2)">38</text>
<text x="181.4" y="57.2" transform="rotate(-90 181.4 57.2)">30</text>
<text x="183.9" y="57.2" transform="rotate(-90 183.9 57.2)">20</text>
<text x="186.4" y="57.2" transform="rotate(-90 186.4 57.2)">11</text>
<text x="189" y="56.6" transform="rotate(-90 189 56.6)">1</text>
<text x="192.8" y="57.2" transform="rotate(-90 192.8 57.2)">53</text>
<text x="196.6" y="57.2" transform="rotate(-90 196.6 57.2)">44</text>
<text x="148.5" y="65.8">46</text>
<text x="209.5" y="64.5">51</text>
<text x="209.5" y="62">52</text>
<text x="148.5" y="68.3">49</text>
<text x="148.5" y="70.9">50</text>
<text x="46.7" y="75.6" transform="rotate(-90 46.7 75.6)">4</text>
<text x="148.5" y="75.9">47</text>
<text x="148.5" y="73.4">48</text>
<text x="210.1" y="72.1">2</text>
<text x="210.1" y="74.7">3</text>
<text x="210.1" y="77.2">4</text>
<text x="39.9" y="81">1</text>
<text x="52.6" y="81">3</text>
<text x="148.5" y="83.6">60</text>
<text x="210.1" y="79.8">5</text>
<text x="210.1" y="82.3">7</text>
<text x="46.7" y="88.3" transform="rotate(-90 46.7 88.3)">2</text>
<text x="148.5" y="87.4">57</text>
<text x="148.5" y="89.9">59</text>
<text x="209.5" y="89.9">10</text>
<text x="210.1" y="84.8">8</text>
<text x="210.1" y="87.4">9</text>
<text x="148.5" y="95">55</text>
<text x="148.5" y="92.5">58</text>
<text x="209.5" y="92.5">12</text>
<text x="209.5" y="95">13</text>
<text x="148.5" y="98.8">56</text>
<text x="209.5" y="97.5">14</text>
<text x="209.5" y="100.1">15</text>
<text x="148.5" y="107.7">21</text>
<text x="209.5" y="102.6">16</text>
<text x="209.5" y="105.2">17</text>
<text x="209.5" y="107.7">18</text>
<text x="59.4" y="113.7" transform="rotate(-90 59.4 113.7)">8</text>
<text x="148.5" y="112.8">22</text>
<text x="209.5" y="110.2">19</text>
<text x="209.5" y="112.8">27</text>
<text x="70.4" y="116.6">1</text>
<text x="70.4" y="119.1">6</text>
<text x="209.5" y="115.3">28</text>
<text x="209.5" y="117.9">29</text>
<text x="70.4" y="124.2">3</text>
<text x="70.4" y="121.7">7</text>
<text x="148.5" y="125.5">26</text>
<text x="209.5" y="120.4">31</text>
<text x="209.5" y="122.9">32</text>
<text x="209.5" y="125.5">33</text>
<text x="70.4" y="129.3">2</text>
<text x="70.4" y="126.7">5</text>
<text x="209.5" y="128">34</text>
<text x="209.5" y="130.6">35</text>
<text x="59.4" y="136.6" transform="rotate(-90 59.4 136.6)">4</text>
<text x="124.4" y="136.9">3</text>
<text x="148.5" y="136.9">24</text>
<text x="209.5" y="133.1">36</text>
<text x="209.5" y="135.6">37</text>
<text x="250.1" y="133.1">1</text>
<text x="250.1" y="135.6">2</text>
<text x="124.4" y="142">1</text>
<text x="124.4" y="139.4">2</text>
<text x="148.5" y="139.4">25</text>
<text x="209.5" y="140.7">40</text>
<text x="209.5" y="143.3">41</text>
<text x="250.1" y="138.2">3</text>
<text x="209.5" y="145.8">42</text>
<text x="209.5" y="148.3">43</text>
<text x="180.1" y="156.3" transform="rotate(-90 180.1 156.3)">61</text>
<text x="42.5" y="166.1">8</text>
<text x="88.2" y="166.1">6</text>
<text x="88.2" y="171.2">2</text>
<text x="88.2" y="173.7">3</text>
<text x="88.2" y="168.7">5</text>
<text x="42.5" y="176.3">4</text>
<text x="42.5" y="178.8">9</text>
<text x="88.2" y="178.8">1</text>
<text x="88.2" y="176.3">7</text>
</g>
<g font-size="1.3" fill="#0f0f0f">
<text x="36.8" y="30.2">BOOT</text>
<text x="62.2" y="30.2">BOOT</text>
<text x="37.8" y="46.7">RUN</text>
<text x="62.2" y="46.7">RUN</text>
<text x="136.5" y="50.5">VREG_AVDD</text>
<text x="134.6" y="73.4">VREG_LX</text>
<text x="227.3" y="72.1">GPIO0</text>
<text x="66.5" y="81">XIN</text>
<text x="109.2" y="83.6">BOOT</text>
<text x="135.3" y="83.6">QSPI_SS</text>
<text x="134.6" y="89.9">QSPI_SD1</text>
<text x="134.6" y="87.4">QSPI_SD0</text>
<text x="134.6" y="92.4">QSPI_SD2</text>
<text x="134.6" y="95">QSPI_SD3</text>
<text x="134.6" y="98.8">QSPI_SCLK</text>
<text x="134.6" y="107.7">XIN</text>
<text x="134.6" y="112.8">XOUT</text>
<text x="83.8" y="119.1">QSPI_SCLK</text>
<text x="83.8" y="116.6">GPIO0</text>
<text x="83.8" y="124.2">QSPI_SD2</text>
<text x="83.8" y="121.7">QSPI_SD3</text>
<text x="141.9" y="125.5">RUN</text>
<text x="83.8" y="129.3">QSPI_SD1</text>
<text x="83.8" y="126.7">QSPI_SD0</text>
<text x="130.8" y="136.9">SWCLK</text>
<text x="130.8" y="142">SWD</text>
<text x="91.2" y="166.1">QSPI_SCLK</text>
<text x="92.3" y="173.7">QSPI_SD2</text>
<text x="92.3" y="168.6">QSPI_SD0</text>
<text x="92.3" y="171.2">QSPI_SD1</text>
<text x="92.3" y="176.3">QSPI_SD3</text>
<text x="107.6" y="178.8">QSPI_SS</text>
</g>
<g font-size="1.3" fill="#725600">
<text x="246.5" y="56.7">D+</text>
<text x="246.5" y="65.6">D-</text>
<text x="228.7" y="75.8">GPIO1</text>
<text x="228.7" y="83.4">GPIO4</text>
<text x="228.7" y="80.9">GPIO3</text>
<text x="228.7" y="78.3">GPIO2</text>
<text x="228.7" y="88.5">GPIO6</text>
<text x="228.7" y="86">GPIO5</text>
<text x="228.7" y="93.6">GPIO8</text>
<text x="228.7" y="91">GPIO7</text>
<text x="228.7" y="101.2">GPIO11</text>
<text x="228.7" y="96.1">GPIO9</text>
<text x="228.7" y="98.7">GPIO10</text>
<text x="228.7" y="106.3">GPIO13</text>
<text x="228.7" y="103.7">GPIO12</text>
<text x="228.7" y="113.9">GPIO16</text>
<text x="228.7" y="111.4">GPIO15</text>
<text x="228.7" y="108.8">GPIO14</text>
<text x="228.7" y="116.4">GPIO17</text>
<text x="228.7" y="119">GPIO18</text>
<text x="228.7" y="124.1">GPIO20</text>
<text x="228.7" y="121.5">GPIO19</text>
<text x="129.1" y="126.6">RUN</text>
<text x="228.7" y="126.6">GPIO21</text>
<text x="228.7" y="129.1">GPIO22</text>
<text x="228.7" y="131.7">GPIO23</text>
<text x="228.7" y="146.9">GPIO28</text>
<text x="228.7" y="149.5">GPIO29</text>
<text x="228.7" y="144.4">GPIO27</text>
</g>
</svg>
